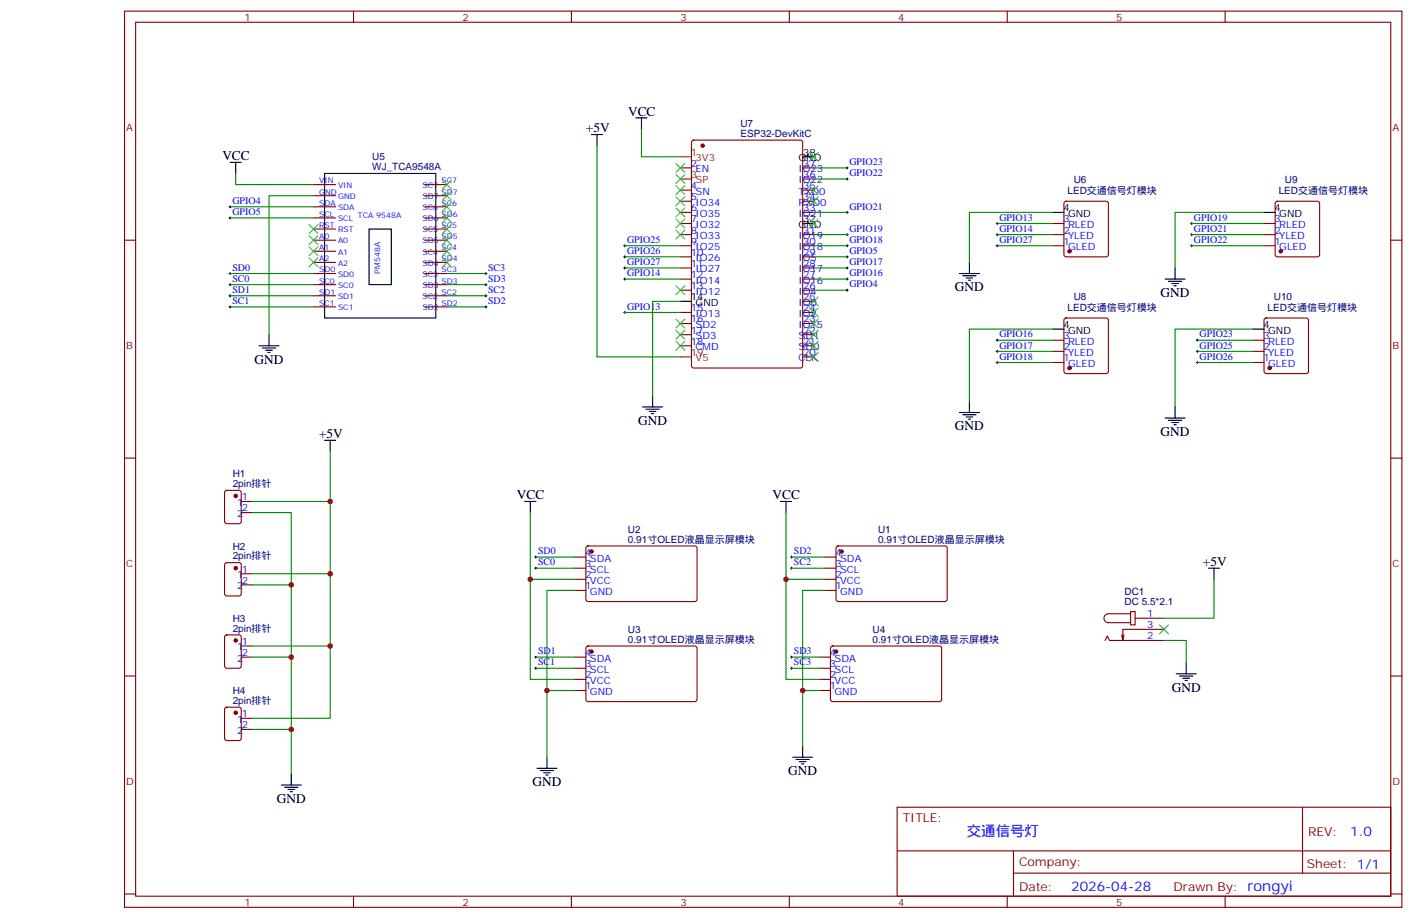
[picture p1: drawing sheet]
<svg xmlns="http://www.w3.org/2000/svg" width="448mm" height="292mm" viewBox="0 0 448 292" stroke-linecap="round" stroke-linejoin="round" font-family="sans-serif">
<g fill="none" stroke="#870000" stroke-width=".35">
<path d="M39.5 3.5h405.4v284.4h-405.4zM43 7.1h398.3v277.2h-398.3zM112.2 3.5v3.6M181.3 3.5v3.6M250.5 3.5v3.6M319.6 3.5v3.6M388.8 3.5v3.6M99.5 58.6h7M134.8 58.6h7M215.9 53.3h3.5M219.7 44.7l.4-.2h33.9l.7 .4v71.2l-.5 .6-34.1 .1-.6-.5-.1-71.1zM254.7 53.3h3.5"/>
<path d="M254.7 56.8h3.5M39.5 76.2h3.5M99.5 76.2h7M99.5 62.1h7M99.5 65.6h7M99.5 69.1h7M99.5 72.7h7M99.5 79.7h7M134.8 76.2h7M134.8 62.1h7M134.8 65.6h7M134.8 69.1h7"/>
<path d="M134.8 72.7h7M134.8 79.7h7M215.9 60.3h3.5M215.9 63.9h3.5M215.9 67.4h3.5M215.9 74.4h3.5M215.9 78h3.5M215.9 70.9h3.5M254.7 60.3h3.5M254.7 63.9h3.5M254.7 67.4h3.5M254.7 74.4h3.5"/>
<path d="M254.7 78h3.5M334.1 74.4h3.5M334.1 78h3.5M334.1 70.9h3.5M337.8 64.1l.5-.2h12.7l.5 .2 .2 .5v16.2l-.2 .5-.5 .2h-12.7l-.5-.2-.2-.5v-16.2zM401.1 74.4h3.5M401.1 78h3.5M401.1 70.9h3.5M404.9 64.1l.4-.2h12.7l.5 .2 .2 .5v16.2l-.2 .5-.5 .2h-12.7l-.5-.2-.2-.5v-16.2zM441.3 76.2h3.6M99.5 83.3h7M99.5 86.8h7"/>
<path d="M99.5 90.3h7M99.5 93.8h7M99.5 97.4h7M134.8 83.3h7M134.8 86.8h7M134.8 90.3h7M134.8 93.8h7M134.8 97.4h7M215.9 81.5h3.5M215.9 85h3.5M215.9 88.5h3.5M215.9 92.1h3.5"/>
<path d="M215.9 99.1h3.5M254.7 81.5h3.5M254.7 85h3.5M254.7 88.5h3.5M254.7 92.1h3.5M254.7 95.6h3.5M254.7 99.1h3.5M215.9 102.7h3.5M215.9 106.2h3.5M215.9 109.7h3.5M254.7 102.7h3.5M254.7 106.2h3.5"/>
<path d="M254.7 109.7h3.5M254.7 113.2h3.5M334.1 115h3.5M334.1 111.5h3.5M334.1 108h3.5M337.8 101.1l.5-.2h12.7l.5 .2 .2 .5v16.2l-.2 .5-.5 .2h-12.7l-.5-.2-.2-.5v-16.2zM397.6 115h3.5M397.6 111.5h3.5M397.6 108h3.5M401.3 101.1l.5-.2h12.7l.5 .2 .2 .5v16.2l-.2 .5-.5 .2h-12.7l-.5-.2-.2-.5v-16.2zM39.5 145.3h3.5M71.5 155.8l.5-.2h3.8l.7 .4 .1 9.5-.5 .6-4.1 .1-.7-.5v-9.4z"/>
<path d="M76.6 159.1h3.5M441.3 145.3h3.6M71.5 178.7l.5-.2h3.8l.7 .4 .1 9.5-.5 .6-4.1 .1-.7-.5v-9.4zM76.6 162.6h3.5M182.4 176.7h3.5M186.1 173.4l.5-.2 34.2 .1 .4 .6-.1 16.5-.6 .5-34.2-.1-.4-.7v-16.2zM261.8 176.7h3.5M265.5 173.4l.5-.2 34.1 .1 .5 .6-.1 16.5-.6 .5-34.2-.1-.4-.7v-16.2zM76.6 182h3.5M76.6 185.6h3.5M182.4 180.3h3.5M182.4 183.8h3.5"/>
<path d="M182.4 187.3h3.5M261.8 180.3h3.5M261.8 183.8h3.5M261.8 187.3h3.5M358.8 194h1.4v4.3h-1.4zM358.8 194.7h-7.1a1.41 1.41 0 0 0-1.4 1.4 1.41 1.41 0 0 0 1.4 1.5h7.1M360.2 196.1h9.2M369.4 199.7h-13.1v3.5l-.3-1.8M39.5 214.5h3.5M71.5 201.6l.5-.2h3.8l.7 .5 .1 9.4-.5 .7h-4.1l-.7-.4v-9.5zM76.6 208.5h3.5M76.6 205h3.5"/>
<path d="M182.4 208.5h3.5M182.4 212h3.5M182.4 215.5h3.5M182.4 219.1h3.5M186.1 205.2l.5-.2h34.2l.4 .7-.1 16.5-.6 .4-34.2-.1-.4-.6v-16.2zM260 208.5h3.5M260 212h3.5M260 215.5h3.5M260 219.1h3.5M263.8 205.2l.4-.2h34.2l.4 .7-.1 16.5-.6 .4-34.1-.1-.5-.6v-16.2zM350.7 203.2l.7-1.4 .7 1.4h17.3M356.7 201.4l-.4 1.8"/>
<path d="M441.3 214.5h3.6M71.5 224.6l.5-.2h3.8l.7 .4 .1 9.4-.5 .7h-4.1l-.7-.4v-9.4zM76.6 227.9h3.5M76.6 231.4h3.5M284.7 256.1h156.6v28.2h-156.6zM413.3 256.1v20.9M284.7 270h156.5M321.6 277h119.6M321.6 270v14.1M39.5 283.6h3.5M112.2 284.3v3.6M181.3 284.3v3.6"/>
<path d="M250.5 284.3v3.6M319.6 284.3v3.6M388.8 284.3v3.6M441.3 283.6h3.6"/>
</g>
<g fill="none" stroke="#000" stroke-width=".35">
<path d="M201.8 37.4h3.5M203.6 37.4v3.5M73 51.5h3.6M74.8 51.5v3.5M103 55h35.3v45.9h-35.3zM187.7 42.7h3.5M189.4 42.7v3.5M254.7 49.7h3.5M117.1 72.7h7.1v17.6h-7.1zM254.7 70.9h3.5M334.1 67.4h3.5M401.1 67.4h3.5"/>
<path d="M215.9 95.6h3.5M304.4 86.8h6.4M305.5 87.5h4.2M306.6 88.2h2.1M307.3 88.9h.7M307.6 83.3v3.5M369.7 88.5h6.4M370.8 89.3h4.2M371.8 90h2.1M372.5 90.7h.7M372.9 85v3.5M82.2 109.7h6.3"/>
<path d="M83.3 110.4h4.2M84.3 111.1h2.1M85 111.8h.7M85.4 106.2v3.5M334.1 104.4h3.5M397.6 104.4h3.5M103 139.7h3.5M104.8 139.7v3.5M203.9 129.1h6.4M205 129.8h4.2M206 130.5h2.1M206.7 131.2h.7"/>
<path d="M207.1 125.6v3.5M304.4 130.9h6.4M305.5 131.6h4.2M306.6 132.3h2.1M307.3 133h.7M307.6 127.4v3.5M369.7 132.6h6.4M370.8 133.3h4.2M371.8 134.1h2.1M372.5 134.8h.7M372.9 129.1v3.5M166.5 159.1h3.5"/>
<path d="M168.3 159.1v3.5M247.6 159.1h3.6M249.4 159.1v3.5M383.5 180.3h3.5M385.2 180.3v3.5M373.2 213.8h6.4M374.3 214.5h4.2M375.4 215.2h2.1M376.1 215.9h.7M376.4 210.3v3.5M254.7 236.7v3.5M89.3 249.1h6.3"/>
<path d="M90.3 249.8h4.2M91.4 250.5h2.1M92.1 251.2h.7M92.4 245.5v3.6M170.4 243.8h6.3M171.4 244.5h4.3M172.5 245.2h2.1M173.2 245.9h.7M173.6 240.2v3.6M251.5 240.2h6.4M252.6 240.9h4.2M253.6 241.7h2.2"/>
<path d="M254.4 242.4h.7"/>
</g>
<path d="M215.9 56.8h3.5M215.9 49.7h3.5M215.9 113.2h3.5" fill="none" stroke="#f00" stroke-width=".35"/>
<g fill="#870000" stroke="#870000" stroke-width=".35">
<circle cx="223" cy="46.2" r=".53"/>
<circle cx="267.1" cy="175" r=".53"/>
<circle cx="187.7" cy="175" r=".53"/>
<circle cx="187.7" cy="206.7" r=".53"/>
<circle cx="265.3" cy="206.7" r=".53"/>
<circle cx="74.8" cy="157.3" r=".53"/>
<circle cx="74.8" cy="180.3" r=".53"/>
<circle cx="74.8" cy="203.2" r=".53"/>
<circle cx="74.8" cy="226.1" r=".53"/>
<circle cx="339.4" cy="79.7" r=".53"/>
<circle cx="339.4" cy="116.8" r=".53"/>
<circle cx="406.4" cy="79.7" r=".53"/>
<circle cx="402.9" cy="116.8" r=".53"/>
</g>
<g fill="none" stroke="#008700" stroke-width=".35">
<path d="M74.8 55v3.6h24.7M189.4 46.2v67h26.5M203.6 40.9v8.8h12.3M258.2 53.3h10.6M258.2 56.8h10.6M73 65.6h26.5M73 69.1h26.5M99.5 62.1h-14.1v44.1M198.3 78h17.6M258.2 78h10.6M258.2 67.4h10.6M258.2 74.4h10.6"/>
<path d="M316.4 78h17.7M316.4 74.4h17.7M316.4 70.9h17.7M334.1 67.4h-26.5v15.9M378.2 78h22.9M378.2 74.4h22.9M378.2 70.9h22.9M401.1 67.4h-28.2v17.6M73 86.8h26.5M73 90.3h26.5M73 93.8h26.5M73 97.4h26.5"/>
<path d="M141.8 86.8h12.4M141.8 90.3h12.4M141.8 93.8h12.4M141.8 97.4h12.4M198.3 81.5h17.6M198.3 85h17.6M198.3 88.5h17.6M198.3 99.1h17.6M215.9 95.6h-8.8v30M258.2 81.5h10.6M258.2 85h10.6M258.2 88.5h10.6"/>
<path d="M258.2 92.1h10.6M316.4 108h17.7M316.4 111.5h17.7M316.4 115h17.7M334.1 104.4h-26.5v23M379.9 108h17.7M379.9 111.5h17.7M379.9 115h17.7M397.6 104.4h-24.7v24.7M104.8 143.2v15.9h-24.7M104.8 159.1v22.9h-24.7M80.1 162.6h12.3v82.9"/>
<path d="M168.3 162.6v21.2h14.1M170 176.7h12.4M249.4 162.6v21.2h12.4M251.2 176.7h10.6M80.1 185.6h12.3M104.8 182v23h-24.7M168.3 183.8v31.7h14.1M170 180.3h12.4M182.4 187.3h-8.8v52.9M249.4 183.8v31.7h10.6M251.2 180.3h10.6M261.8 187.3h-7.1v49.4"/>
<path d="M385.2 183.8v12.3h-15.8M80.1 208.5h12.3M104.8 205v22.9h-24.7M170 208.5h12.4M170 212h12.4M173.6 219.1h8.8M251.2 208.5h8.8M251.2 212h8.8M254.7 219.1h5.3M369.4 203.2h7v7.1M80.1 231.4h12.3"/>
</g>
<g fill="none" stroke="#3c3" stroke-width=".35">
<path d="M140.4 57.2l2.8 2.8M143.2 57.2l-2.8 2.8M214.5 51.9l2.8 2.8M214.5 55.4l2.8 2.8M214.5 58.9l2.8 2.8M217.3 51.9l-2.8 2.8M217.3 55.4l-2.8 2.8M217.3 58.9l-2.8 2.8M256.8 58.9l2.8 2.8M256.8 48.3l2.8 2.9M259.6 48.3l-2.8 2.9M259.6 58.9l-2.8 2.8"/>
<path d="M98.1 71.3l2.8 2.8M98.1 74.8l2.8 2.8M98.1 78.3l2.8 2.8M100.9 71.3l-2.8 2.8M100.9 74.8l-2.8 2.8M100.9 78.3l-2.8 2.8M140.4 60.7l2.8 2.8M140.4 64.2l2.8 2.8M140.4 67.7l2.8 2.9M140.4 71.3l2.8 2.8M140.4 74.8l2.8 2.8M140.4 78.3l2.8 2.8"/>
<path d="M143.2 60.7l-2.8 2.8M143.2 64.2l-2.8 2.8M143.2 67.7l-2.8 2.9M143.2 71.3l-2.8 2.8M143.2 74.8l-2.8 2.8M143.2 78.3l-2.8 2.8M214.5 62.4l2.8 2.9M214.5 66l2.8 2.8M214.5 69.5l2.8 2.8M214.5 73l2.8 2.8M217.3 62.4l-2.8 2.9M217.3 66l-2.8 2.8"/>
<path d="M217.3 69.5l-2.8 2.8M217.3 73l-2.8 2.8M256.8 62.4l2.8 2.9M256.8 69.5l2.8 2.8M259.6 62.4l-2.8 2.9M259.6 69.5l-2.8 2.8M98.1 81.8l2.8 2.9M100.9 81.8l-2.8 2.9M140.4 81.8l2.8 2.9M143.2 81.8l-2.8 2.9M214.5 90.7l2.8 2.8M217.3 90.7l-2.8 2.8"/>
<path d="M256.8 94.2l2.8 2.8M256.8 97.7l2.8 2.8M259.6 94.2l-2.8 2.8M259.6 97.7l-2.8 2.8M214.5 101.2l2.8 2.9M214.5 104.8l2.8 2.8M214.5 108.3l2.8 2.8M217.3 101.2l-2.8 2.9M217.3 104.8l-2.8 2.8M217.3 108.3l-2.8 2.8M256.8 101.2l2.8 2.9M256.8 104.8l2.8 2.8"/>
<path d="M256.8 108.3l2.8 2.8M256.8 111.8l2.8 2.9M259.6 101.2l-2.8 2.9M259.6 104.8l-2.8 2.8M259.6 108.3l-2.8 2.8M259.6 111.8l-2.8 2.9M367.9 198.3l2.9 2.8M370.8 198.3l-2.9 2.8"/>
</g>
<g fill="none" stroke="#000" stroke-width=".32">
<path d="M268.5 56.8h.7M268.5 53.3h.7M268.8 52.9v.7M268.8 56.4v.8M72.7 65.6h.7M72.7 69.1h.7M73 65.3v.7M73 68.8v.7M197.9 78h.7M198.3 77.6v.7M268.5 78h.7M268.5 74.4h.7"/>
<path d="M268.5 67.4h.7M268.8 67v.7M268.8 74.1v.7M268.8 77.6v.7M316.1 78h.7M316.1 74.4h.7M316.1 70.9h.7M316.4 70.6v.7M316.4 74.1v.7M316.4 77.6v.7M377.8 78h.7M377.8 74.4h.7"/>
<path d="M377.8 70.9h.7M378.2 70.6v.7M378.2 74.1v.7M378.2 77.6v.7M72.7 86.8h.7M72.7 90.3h.7M72.7 93.8h.7M72.7 97.4h.7M73 86.4v.7M73 90v.7M73 93.5v.7M73 97v.7"/>
<path d="M153.8 86.8h.7M153.8 90.3h.7M153.8 93.8h.7M153.8 97.4h.7M154.2 86.4v.7M154.2 90v.7M154.2 93.5v.7M154.2 97v.7M197.9 99.1h.7M197.9 88.5h.7M197.9 85h.7M197.9 81.5h.7"/>
<path d="M198.3 81.1v.7M198.3 84.7v.7M198.3 88.2v.7M198.3 98.8v.7M268.5 88.5h.7M268.5 85h.7M268.5 81.5h.7M268.5 92.1h.7M268.8 81.1v.7M268.8 84.7v.7M268.8 88.2v.7M268.8 91.7v.7"/>
<path d="M316.1 115h.7M316.1 111.5h.7M316.1 108h.7M316.4 107.6v.7M316.4 111.1v.7M316.4 114.7v.7M379.6 115h.7M379.6 111.5h.7M379.6 108h.7M379.9 107.6v.7M379.9 111.1v.7M379.9 114.7v.7"/>
<path d="M169.7 176.7h.7M170 176.4v.7M170 179.9v.7M250.8 176.7h.7M251.2 176.4v.7M251.2 179.9v.7M169.7 180.3h.7M250.8 180.3h.7M169.7 208.5h.7M169.7 212h.7M170 208.1v.7M170 211.7v.7"/>
<path d="M250.8 208.5h.7M250.8 212h.7M251.2 208.1v.7M251.2 211.7v.7"/>
</g>
<g fill="#c00">
<circle cx="168.3" cy="183.8" r=".88"/>
<circle cx="173.6" cy="219.1" r=".88"/>
<circle cx="249.4" cy="183.8" r=".88"/>
<circle cx="254.7" cy="219.1" r=".88"/>
<circle cx="104.8" cy="159.1" r=".88"/>
<circle cx="92.4" cy="185.6" r=".88"/>
<circle cx="92.4" cy="208.5" r=".88"/>
<circle cx="92.4" cy="231.4" r=".88"/>
<circle cx="104.8" cy="182" r=".88"/>
<circle cx="104.8" cy="205" r=".88"/>
</g>
<g font-size="4.6" fill="#00f">
<text x="306.8" y="265.1">交通信号灯</text>
<text x="395.8" y="282.6">rongyi</text>
</g>
<g font-size="4.2">
<text x="185.9" y="42">+5V</text>
<text x="199.3" y="36.7">VCC</text>
<text x="70.6" y="50.8">VCC</text>
<text x="303" y="92.4">GND</text>
<text x="368.3" y="94.2">GND</text>
<text x="80.8" y="115.4">GND</text>
<text x="202.5" y="134.8">GND</text>
<text x="303" y="136.5">GND</text>
<text x="101.2" y="139">+5V</text>
<text x="368.3" y="138.3">GND</text>
<text x="164" y="158.4">VCC</text>
<text x="245.2" y="158.4">VCC</text>
<text x="381.7" y="179.6">+5V</text>
<text x="371.8" y="219.4">GND</text>
<text x="250.1" y="245.9">GND</text>
<text x="169" y="249.4">GND</text>
<text x="87.8" y="254.7">GND</text>
</g>
<g font-size="4.2" fill="#00f">
<text x="428.5" y="265.4">1.0</text>
<text x="339.9" y="282.7">2026-04-28</text>
</g>
<g font-size="3.9" fill="#800">
<text x="286.5" y="260.7">TITLE:</text>
<text x="415.1" y="265.4">REV:</text>
<text x="323.4" y="274.9">Company:</text>
<text x="414.7" y="275.5">Sheet: 1/1</text>
<text x="323.4" y="282.6">Date:</text>
<text x="372.4" y="282.7">Drawn By:</text>
</g>
<g font-size="3.2" fill="#800">
<text x="77.6" y="6.5">1</text>
<text x="146.8" y="6.5">2</text>
<text x="215.9" y="6.5">3</text>
<text x="285" y="6.5">4</text>
<text x="354.2" y="6.5">5</text>
<text x="40" y="41.6">A</text>
<text x="441.9" y="41.6">A</text>
<text x="40" y="110.8">B</text>
<text x="441.9" y="110.8">B</text>
<text x="40" y="179.9">C</text>
<text x="441.9" y="179.9">C</text>
<text x="40" y="249.1">D</text>
<text x="441.9" y="249.1">D</text>
<text x="77.6" y="287.3">1</text>
<text x="146.8" y="287.3">2</text>
<text x="215.9" y="287.3">3</text>
<text x="285" y="287.3">4</text>
<text x="354.2" y="287.3">5</text>
</g>
<g font-size="3.2" fill="#000080">
<text x="235" y="40.2">U7</text>
<text x="235" y="43.4">ESP32-DevKitC</text>
<text x="118.1" y="54">WJ_TCA9548A</text>
<text x="118.1" y="50.7">U5</text>
<text x="340.7" y="58.1">U6</text>
<text x="407.8" y="58.1">U9</text>
<text x="338.7" y="61.6">LED交通信号灯模块</text>
<text x="405.8" y="61.6">LED交通信号灯模块</text>
<text x="340.7" y="95.1">U8</text>
<text x="404.2" y="95.1">U10</text>
<text x="338.7" y="98.6">LED交通信号灯模块</text>
<text x="402.2" y="98.6">LED交通信号灯模块</text>
<text x="73.9" y="154.5">2pin排针</text>
<text x="73.9" y="151.5">H1</text>
<text x="199.3" y="172.2">0.91寸OLED液晶显示屏模块</text>
<text x="199.3" y="169.1">U2</text>
<text x="278.6" y="172.2">0.91寸OLED液晶显示屏模块</text>
<text x="278.6" y="169.1">U1</text>
<text x="73.9" y="177.4">2pin排针</text>
<text x="73.9" y="174.4">H2</text>
<text x="356.8" y="191.9">DC 5.5*2.1</text>
<text x="356.8" y="188.9">DC1</text>
<text x="73.9" y="197.3">H3</text>
<text x="73.9" y="200.4">2pin排针</text>
<text x="199.3" y="203.9">0.91寸OLED液晶显示屏模块</text>
<text x="199.3" y="200.9">U3</text>
<text x="276.9" y="203.9">0.91寸OLED液晶显示屏模块</text>
<text x="276.9" y="200.9">U4</text>
<text x="73.9" y="220.3">H4</text>
<text x="73.9" y="223.3">2pin排针</text>
</g>
<g font-size="3.2" fill="#00f">
<text x="219.3" y="52.9">2</text>
<text x="254.9" y="52.9">37</text>
<text x="269.5" y="52.4">GPIO23</text>
<text x="219.3" y="60">4</text>
<text x="220.7" y="54.7">EN</text>
<text x="253.4" y="54.7">IO23</text>
<text x="253.4" y="58.2">IO22</text>
<text x="254.9" y="56.4">36</text>
<text x="254.9" y="60">35</text>
<text x="269.5" y="55.9">GPIO22</text>
<text x="73.7" y="64.7">GPIO4</text>
<text x="219.3" y="63.5">5</text>
<text x="220.7" y="65.3">IO34</text>
<text x="220.7" y="61.7">SN</text>
<text x="253.4" y="61.7">TXD0</text>
<text x="253.4" y="65.3">RXD0</text>
<text x="254.9" y="63.5">34</text>
<text x="73.7" y="68.3">GPIO5</text>
<text x="219.3" y="70.6">7</text>
<text x="219.3" y="67">6</text>
<text x="220.7" y="68.8">IO35</text>
<text x="253.4" y="68.8">IO21</text>
<text x="254.9" y="67">33</text>
<text x="269.5" y="66.5">GPIO21</text>
<text x="317.1" y="70">GPIO13</text>
<text x="337.4" y="70.6">3</text>
<text x="378.9" y="70">GPIO19</text>
<text x="404.5" y="70.6">3</text>
<text x="199" y="77.1">GPIO25</text>
<text x="219.3" y="77.6">9</text>
<text x="219.3" y="74.1">8</text>
<text x="220.7" y="75.8">IO33</text>
<text x="220.7" y="72.3">IO32</text>
<text x="253.4" y="75.8">IO19</text>
<text x="254.9" y="74.1">31</text>
<text x="254.9" y="77.6">30</text>
<text x="269.5" y="77.1">GPIO18</text>
<text x="269.5" y="73.6">GPIO19</text>
<text x="317.1" y="77.1">GPIO27</text>
<text x="317.1" y="73.6">GPIO14</text>
<text x="337.4" y="77.6">1</text>
<text x="337.4" y="74.1">2</text>
<text x="338.9" y="75.8">YLED</text>
<text x="338.9" y="72.3">RLED</text>
<text x="378.9" y="77.1">GPIO22</text>
<text x="378.9" y="73.6">GPIO21</text>
<text x="404.5" y="77.6">1</text>
<text x="404.5" y="74.1">2</text>
<text x="405.9" y="75.8">YLED</text>
<text x="405.9" y="72.3">RLED</text>
<text x="199" y="80.6">GPIO26</text>
<text x="219.3" y="81.1">10</text>
<text x="220.7" y="82.9">IO26</text>
<text x="220.7" y="79.4">IO25</text>
<text x="253.4" y="79.4">IO18</text>
<text x="253.4" y="82.9">IO5</text>
<text x="254.9" y="81.1">29</text>
<text x="269.5" y="80.6">GPIO5</text>
<text x="338.9" y="79.4">GLED</text>
<text x="405.9" y="79.4">GLED</text>
<text x="73.7" y="85.9">SD0</text>
<text x="73.7" y="89.4">SC0</text>
<text x="154.9" y="89.4">SD3</text>
<text x="154.9" y="85.9">SC3</text>
<text x="199" y="87.7">GPIO14</text>
<text x="199" y="84.1">GPIO27</text>
<text x="219.3" y="88.2">12</text>
<text x="219.3" y="84.7">11</text>
<text x="220.7" y="90">IO14</text>
<text x="220.7" y="86.4">IO27</text>
<text x="253.4" y="86.4">IO17</text>
<text x="253.4" y="90">IO16</text>
<text x="254.9" y="84.7">28</text>
<text x="254.9" y="88.2">27</text>
<text x="269.5" y="87.7">GPIO16</text>
<text x="269.5" y="84.1">GPIO17</text>
<text x="73.7" y="93">SD1</text>
<text x="154.9" y="93">SC2</text>
<text x="219.3" y="91.7">13</text>
<text x="220.7" y="93.5">IO12</text>
<text x="253.4" y="93.5">IO4</text>
<text x="254.9" y="91.7">26</text>
<text x="254.9" y="95.2">25</text>
<text x="269.5" y="91.2">GPIO4</text>
<text x="73.7" y="96.5">SC1</text>
<text x="154.9" y="96.5">SD2</text>
<text x="199" y="98.2">GPIO13</text>
<text x="219.3" y="98.8">15</text>
<text x="220.7" y="100.5">IO13</text>
<text x="253.4" y="97">IO0</text>
<text x="253.4" y="100.5">IO2</text>
<text x="254.9" y="98.8">24</text>
<text x="219.3" y="105.8">17</text>
<text x="219.3" y="102.3">16</text>
<text x="220.7" y="107.6">SD3</text>
<text x="220.7" y="104.1">SD2</text>
<text x="253.4" y="104.1">IO15</text>
<text x="253.4" y="107.6">SD1</text>
<text x="254.9" y="102.3">23</text>
<text x="254.9" y="105.8">22</text>
<text x="317.1" y="107.1">GPIO16</text>
<text x="337.4" y="107.6">3</text>
<text x="380.6" y="107.1">GPIO23</text>
<text x="400.9" y="107.6">3</text>
<text x="219.3" y="109.4">18</text>
<text x="220.7" y="111.1">CMD</text>
<text x="253.4" y="111.1">SD0</text>
<text x="254.9" y="109.4">21</text>
<text x="254.9" y="112.9">20</text>
<text x="317.1" y="110.6">GPIO17</text>
<text x="337.4" y="111.1">2</text>
<text x="338.9" y="112.9">YLED</text>
<text x="338.9" y="109.4">RLED</text>
<text x="380.6" y="110.6">GPIO25</text>
<text x="400.9" y="111.1">2</text>
<text x="402.4" y="112.9">YLED</text>
<text x="402.4" y="109.4">RLED</text>
<text x="253.4" y="114.7">CLK</text>
<text x="317.1" y="114.1">GPIO18</text>
<text x="337.4" y="114.7">1</text>
<text x="338.9" y="116.4">GLED</text>
<text x="380.6" y="114.1">GPIO26</text>
<text x="400.9" y="114.7">1</text>
<text x="402.4" y="116.4">GLED</text>
<text x="75.2" y="160.5">1</text>
<text x="76.7" y="158.8">1</text>
<text x="75.2" y="164">2</text>
<text x="76.7" y="162.3">2</text>
<text x="170.7" y="175.9">SD0</text>
<text x="170.7" y="179.4">SC0</text>
<text x="185.7" y="176.4">4</text>
<text x="185.7" y="179.9">3</text>
<text x="187.2" y="178.2">SDA</text>
<text x="251.9" y="175.9">SD2</text>
<text x="251.9" y="179.4">SC2</text>
<text x="265.1" y="176.4">4</text>
<text x="265.1" y="179.9">3</text>
<text x="266.6" y="178.2">SDA</text>
<text x="75.2" y="183.4">1</text>
<text x="76.7" y="181.7">1</text>
<text x="76.7" y="185.2">2</text>
<text x="185.7" y="183.4">2</text>
<text x="187.2" y="181.7">SCL</text>
<text x="187.2" y="185.2">VCC</text>
<text x="265.1" y="183.4">2</text>
<text x="266.6" y="181.7">SCL</text>
<text x="266.6" y="185.2">VCC</text>
<text x="75.2" y="187">2</text>
<text x="185.7" y="187">1</text>
<text x="187.2" y="188.7">GND</text>
<text x="265.1" y="187">1</text>
<text x="266.6" y="188.7">GND</text>
<text x="364.1" y="195.8">1</text>
<text x="364.1" y="202.8">2</text>
<text x="364.1" y="199.3">3</text>
<text x="75.2" y="206.4">1</text>
<text x="75.2" y="209.9">2</text>
<text x="76.7" y="204.6">1</text>
<text x="76.7" y="208.1">2</text>
<text x="170.7" y="207.6">SD1</text>
<text x="185.7" y="208.1">4</text>
<text x="187.2" y="209.9">SDA</text>
<text x="251.9" y="207.6">SD3</text>
<text x="263.3" y="208.1">4</text>
<text x="264.8" y="209.9">SDA</text>
<text x="170.7" y="211.1">SC1</text>
<text x="185.7" y="211.7">3</text>
<text x="185.7" y="215.2">2</text>
<text x="187.2" y="213.4">SCL</text>
<text x="251.9" y="211.1">SC3</text>
<text x="263.3" y="211.7">3</text>
<text x="263.3" y="215.2">2</text>
<text x="264.8" y="213.4">SCL</text>
<text x="185.7" y="218.7">1</text>
<text x="187.2" y="217">VCC</text>
<text x="187.2" y="220.5">GND</text>
<text x="263.3" y="218.7">1</text>
<text x="264.8" y="217">VCC</text>
<text x="264.8" y="220.5">GND</text>
<text x="76.7" y="227.5">1</text>
<text x="75.2" y="229.3">1</text>
<text x="75.2" y="232.8">2</text>
<text x="76.7" y="231.1">2</text>
</g>
<g font-size="3.2" fill="#f00">
<text x="219.3" y="49.4">1</text>
<text x="220.7" y="51.2">3V3</text>
<text x="219.3" y="56.4">3</text>
<text x="220.7" y="58.2">SP</text>
<text x="219.3" y="112.9">19</text>
<text x="220.7" y="114.7">V5</text>
</g>
<g font-size="3.2">
<text x="253.4" y="51.2">GND</text>
<text x="254.9" y="49.4">38</text>
<text x="254.9" y="70.6">32</text>
<text x="337.4" y="67">4</text>
<text x="338.9" y="68.8">GND</text>
<text x="404.5" y="67">4</text>
<text x="405.9" y="68.8">GND</text>
<text x="253.4" y="72.3">GND</text>
<text x="219.3" y="95.2">14</text>
<text x="220.7" y="97">GND</text>
<text x="337.4" y="104.1">4</text>
<text x="338.9" y="105.8">GND</text>
<text x="400.9" y="104.1">4</text>
<text x="402.4" y="105.8">GND</text>
</g>
<g font-size="2.5" fill="#00f">
<text x="101.3" y="58.2">VIN</text>
<text x="107.3" y="59.6">VIN</text>
<text x="134.1" y="59.6">SC7</text>
<text x="140.1" y="58.2">SC7</text>
<text x="101.3" y="61.7">GND</text>
<text x="101.3" y="65.3">SDA</text>
<text x="107.3" y="63.1">GND</text>
<text x="134.1" y="63.1">SD7</text>
<text x="140.1" y="61.7">SD7</text>
<text x="140.1" y="65.3">SC6</text>
<text x="101.3" y="68.8">SCL</text>
<text x="107.3" y="66.7">SDA</text>
<text x="107.3" y="70.2">SCL</text>
<text x="113.6" y="69.1">TCA 9548A</text>
<text x="134.1" y="66.7">SC6</text>
<text x="134.1" y="70.2">SD6</text>
<text x="140.1" y="68.8">SD6</text>
<text x="101.3" y="72.3">RST</text>
<text x="101.3" y="75.8">A0</text>
<text x="107.3" y="73.7">RST</text>
<text x="107.3" y="77.3">A0</text>
<text x="134.1" y="73.7">SC5</text>
<text x="134.1" y="77.3">SD5</text>
<text x="140.1" y="72.3">SC5</text>
<text x="140.1" y="75.8">SD5</text>
<text x="101.3" y="79.4">A1</text>
<text x="101.3" y="82.9">A2</text>
<text x="107.3" y="80.8">A1</text>
<text x="134.1" y="80.8">SC4</text>
<text x="140.1" y="79.4">SC4</text>
<text x="140.1" y="82.9">SD4</text>
<text x="101.3" y="86.4">SD0</text>
<text x="101.3" y="90">SC0</text>
<text x="107.3" y="84.3">A2</text>
<text x="107.3" y="87.8">SD0</text>
<text x="120.6" y="86.8" transform="rotate(-90 120.6 86.8)">PM548A</text>
<text x="134.1" y="84.3">SD4</text>
<text x="134.1" y="87.8">SC3</text>
<text x="140.1" y="86.4">SC3</text>
<text x="140.1" y="90">SD3</text>
<text x="101.3" y="93.5">SD1</text>
<text x="107.3" y="91.4">SC0</text>
<text x="107.3" y="94.9">SD1</text>
<text x="134.1" y="91.4">SD3</text>
<text x="134.1" y="94.9">SC2</text>
<text x="140.1" y="93.5">SC2</text>
<text x="101.3" y="97">SC1</text>
<text x="107.3" y="98.4">SC1</text>
<text x="134.1" y="98.4">SD2</text>
<text x="140.1" y="97">SD2</text>
</g>
</svg>
